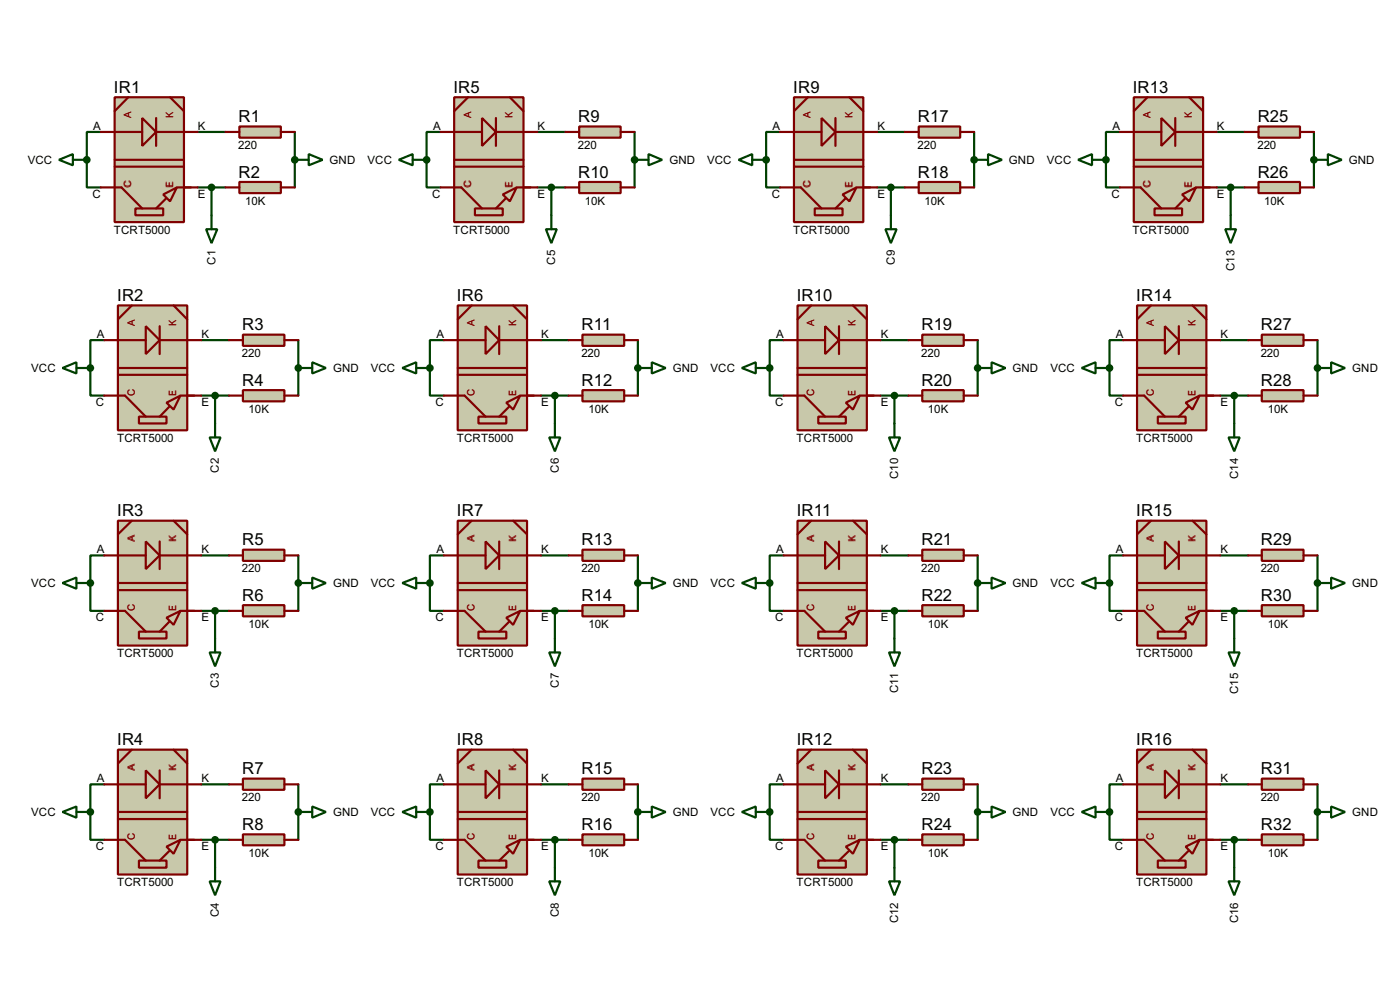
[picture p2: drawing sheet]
<svg xmlns="http://www.w3.org/2000/svg" width="256mm" height="180mm" viewBox="0 0 256 180" stroke-linecap="round" stroke-linejoin="round" font-family="sans-serif">
<path d="M36.2 24.2h5.1M54 24.2v5.1" fill="none" stroke="#004000" stroke-width=".4"/>
<circle cx="54" cy="29.3" r=".2" fill="#004000"/>
<path d="M18.5 24.2h-2.6v5.1M54 29.3v5" fill="none" stroke="#004000" stroke-width=".4"/>
<circle cx="15.9" cy="29.3" r=".2" fill="#004000"/>
<path d="M15.9 29.3v5h2.6M36.2 34.3h5.1M38.8 34.3v5.1M36.9 62.3h5.1M54.7 62.3v5.1" fill="none" stroke="#004000" stroke-width=".4"/>
<circle cx="54.7" cy="67.4" r=".2" fill="#004000"/>
<path d="M19.1 62.3h-2.5v5.1M54.7 67.4v5" fill="none" stroke="#004000" stroke-width=".4"/>
<circle cx="16.6" cy="67.4" r=".2" fill="#004000"/>
<path d="M16.6 67.4v5h2.5M36.9 72.4h5.1M39.4 72.4v5.1M36.9 101.7h5.1M54.7 101.7v5" fill="none" stroke="#004000" stroke-width=".4"/>
<circle cx="54.7" cy="106.7" r=".2" fill="#004000"/>
<path d="M19.1 101.7h-2.5v5M54.7 106.7v5.1" fill="none" stroke="#004000" stroke-width=".4"/>
<circle cx="16.6" cy="106.7" r=".2" fill="#004000"/>
<path d="M16.6 106.7v5.1h2.5M36.9 111.8h5.1M39.4 111.8v5.1M36.9 143.6h5.1M54.7 143.6v5" fill="none" stroke="#004000" stroke-width=".4"/>
<circle cx="54.7" cy="148.6" r=".2" fill="#004000"/>
<path d="M19.1 143.6h-2.5v5M54.7 148.6v5.1" fill="none" stroke="#004000" stroke-width=".4"/>
<circle cx="16.6" cy="148.6" r=".2" fill="#004000"/>
<path d="M98.5 24.2h5.1M116.3 24.2v5.1M16.6 148.6v5.1h2.5M36.9 153.7h5.1M39.4 153.7v5.1" fill="none" stroke="#004000" stroke-width=".4"/>
<circle cx="116.3" cy="29.3" r=".2" fill="#004000"/>
<path d="M80.7 24.2h-2.5v5.1M116.3 29.3v5" fill="none" stroke="#004000" stroke-width=".4"/>
<circle cx="78.2" cy="29.3" r=".2" fill="#004000"/>
<path d="M78.2 29.3v5h2.5M98.5 34.3h5.1M101 34.3v5.1M99.1 62.3h5.1M116.9 62.3v5.1" fill="none" stroke="#004000" stroke-width=".4"/>
<circle cx="116.9" cy="67.4" r=".2" fill="#004000"/>
<path d="M81.3 62.3h-2.5v5.1M116.9 67.4v5" fill="none" stroke="#004000" stroke-width=".4"/>
<circle cx="78.8" cy="67.4" r=".2" fill="#004000"/>
<path d="M78.8 67.4v5h2.5M99.1 72.4h5.1M101.7 72.4v5.1M99.1 101.7h5.1M116.9 101.7v5" fill="none" stroke="#004000" stroke-width=".4"/>
<circle cx="116.9" cy="106.7" r=".2" fill="#004000"/>
<path d="M81.3 101.7h-2.5v5M116.9 106.7v5.1" fill="none" stroke="#004000" stroke-width=".4"/>
<circle cx="78.8" cy="106.7" r=".2" fill="#004000"/>
<path d="M78.8 106.7v5.1h2.5M99.1 111.8h5.1M101.7 111.8v5.1M99.1 143.6h5.1M116.9 143.6v5" fill="none" stroke="#004000" stroke-width=".4"/>
<circle cx="116.9" cy="148.6" r=".2" fill="#004000"/>
<path d="M81.3 143.6h-2.5v5M116.9 148.6v5.1" fill="none" stroke="#004000" stroke-width=".4"/>
<circle cx="78.8" cy="148.6" r=".2" fill="#004000"/>
<path d="M160.7 24.2h5.1M178.5 24.2v5.1M78.8 148.6v5.1h2.5M99.1 153.7h5.1M101.7 153.7v5.1" fill="none" stroke="#004000" stroke-width=".4"/>
<circle cx="178.5" cy="29.3" r=".2" fill="#004000"/>
<path d="M142.9 24.2h-2.5v5.1M178.5 29.3v5" fill="none" stroke="#004000" stroke-width=".4"/>
<circle cx="140.4" cy="29.3" r=".2" fill="#004000"/>
<path d="M140.4 29.3v5h2.5M160.7 34.3h5.1M163.2 34.3v5.1M161.3 62.3h5.1M179.1 62.3v5.1" fill="none" stroke="#004000" stroke-width=".4"/>
<circle cx="179.1" cy="67.4" r=".2" fill="#004000"/>
<path d="M143.6 62.3h-2.6v5.1M179.1 67.4v5" fill="none" stroke="#004000" stroke-width=".4"/>
<circle cx="141" cy="67.4" r=".2" fill="#004000"/>
<path d="M141 67.4v5h2.6M161.3 72.4h5.1M163.9 72.4v5.1M161.3 101.7h5.1M179.1 101.7v5" fill="none" stroke="#004000" stroke-width=".4"/>
<circle cx="179.1" cy="106.7" r=".2" fill="#004000"/>
<path d="M143.6 101.7h-2.6v5M179.1 106.7v5.1" fill="none" stroke="#004000" stroke-width=".4"/>
<circle cx="141" cy="106.7" r=".2" fill="#004000"/>
<path d="M141 106.7v5.1h2.6M161.3 111.8h5.1M163.9 111.8v5.1M161.3 143.6h5.1M179.1 143.6v5" fill="none" stroke="#004000" stroke-width=".4"/>
<circle cx="179.1" cy="148.6" r=".2" fill="#004000"/>
<path d="M143.6 143.6h-2.6v5M179.1 148.6v5.1" fill="none" stroke="#004000" stroke-width=".4"/>
<circle cx="141" cy="148.6" r=".2" fill="#004000"/>
<path d="M222.9 24.2h5.1M240.7 24.2v5.1M141 148.6v5.1h2.6M161.3 153.7h5.1M163.9 153.7v5.1" fill="none" stroke="#004000" stroke-width=".4"/>
<circle cx="240.7" cy="29.3" r=".2" fill="#004000"/>
<path d="M205.2 24.2h-2.6v5.1M240.7 29.3v5" fill="none" stroke="#004000" stroke-width=".4"/>
<circle cx="202.6" cy="29.3" r=".2" fill="#004000"/>
<path d="M202.6 29.3v5h2.6M222.9 34.3h5.1M225.5 34.3v5.1M223.6 62.3h5.1M241.4 62.3v5.1" fill="none" stroke="#004000" stroke-width=".4"/>
<circle cx="241.4" cy="67.4" r=".2" fill="#004000"/>
<path d="M205.8 62.3h-2.5v5.1M241.4 67.4v5" fill="none" stroke="#004000" stroke-width=".4"/>
<circle cx="203.3" cy="67.4" r=".2" fill="#004000"/>
<path d="M203.3 67.4v5h2.5M223.6 72.4h5.1M226.1 72.4v5.1M223.6 101.7h5.1M241.4 101.7v5" fill="none" stroke="#004000" stroke-width=".4"/>
<circle cx="241.4" cy="106.7" r=".2" fill="#004000"/>
<path d="M205.8 101.7h-2.5v5M241.4 106.7v5.1" fill="none" stroke="#004000" stroke-width=".4"/>
<circle cx="203.3" cy="106.7" r=".2" fill="#004000"/>
<path d="M203.3 106.7v5.1h2.5M223.6 111.8h5.1M226.1 111.8v5.1M223.6 143.6h5.1M241.4 143.6v5" fill="none" stroke="#004000" stroke-width=".4"/>
<circle cx="241.4" cy="148.6" r=".2" fill="#004000"/>
<path d="M205.8 143.6h-2.5v5M241.4 148.6v5.1" fill="none" stroke="#004000" stroke-width=".4"/>
<circle cx="203.3" cy="148.6" r=".2" fill="#004000"/>
<path d="M203.3 148.6v5.1h2.5M223.6 153.7h5.1M226.1 153.7v5.1" fill="none" stroke="#004000" stroke-width=".4"/>
<path d="M43.9 23.2h7.6v2h-7.6z" fill="#c8c8aa" stroke="#800000" stroke-width=".4"/>
<path d="M41.3 24.2h2.6M51.5 24.2h2.5" fill="none" stroke="#800000" stroke-width=".4"/>
<path d="M43.9 33.3h7.6v2.1h-7.6z" fill="#c8c8aa" stroke="#800000" stroke-width=".4"/>
<path d="M41.3 34.3h2.6M51.5 34.3h2.5" fill="none" stroke="#800000" stroke-width=".4"/>
<path d="M10.8 29.3l2.6-1.1v2.1zM13.4 29.3h2.5M54 29.3h2.6M56.6 28.2l2.5 1.1-2.5 1z" fill="none" stroke="#004000" stroke-width=".4"/>
<path d="M21 17.8h12.7v22.9h-12.7z" fill="#c8c8aa" stroke="#800000" stroke-width=".4"/>
<path d="M26.1 21.6l2.5 2.6-2.5 2.5z" fill="#c8c8aa" stroke="#800000" stroke-width=".4"/>
<path d="M28.6 21.6v5.1" fill="none" stroke="#800000" stroke-width=".4"/>
<path d="M29.9 35.6l2.5-1.3-1.2 2.6z" fill="#c8c8aa" stroke="#800000" stroke-width=".4"/>
<path d="M24.8 38.2h5.1v1.2h-5.1z" fill="#c8c8aa" stroke="#800000" stroke-width=".4"/>
<path d="M23.5 17.8l-2.5 2.6M31.2 17.8l2.5 2.6M18.5 34.3h3.8l3.8 3.9M18.5 24.2h7.6M21 30.5h12.7M21 29.3h12.7M28.6 24.2h7.6M30.4 36.4l-1.8 1.8M32.4 34.3h3.8" fill="none" stroke="#800000" stroke-width=".4"/>
<g fill="#004000" stroke="#004000" stroke-width=".4">
<circle cx="54" cy="29.3" r=".5"/>
<circle cx="15.9" cy="29.3" r=".5"/>
<circle cx="38.7" cy="34.3" r=".5"/>
</g>
<path d="M38.8 39.4v2.6M37.8 42h2l-1 2.5z" fill="none" stroke="#004000" stroke-width=".4"/>
<path d="M44.5 61.3h7.6v2h-7.6z" fill="#c8c8aa" stroke="#800000" stroke-width=".4"/>
<path d="M42 62.3h2.5M52.1 62.3h2.6" fill="none" stroke="#800000" stroke-width=".4"/>
<path d="M44.5 71.4h7.6v2.1h-7.6z" fill="#c8c8aa" stroke="#800000" stroke-width=".4"/>
<path d="M42 72.4h2.5M52.1 72.4h2.6" fill="none" stroke="#800000" stroke-width=".4"/>
<path d="M11.5 67.4l2.5-1.1v2.1zM14 67.4h2.6M54.7 67.4h2.5M57.2 66.3l2.5 1.1-2.5 1z" fill="none" stroke="#004000" stroke-width=".4"/>
<path d="M21.6 55.9h12.7v22.9h-12.7z" fill="#c8c8aa" stroke="#800000" stroke-width=".4"/>
<path d="M26.7 59.7l2.6 2.6-2.6 2.5z" fill="#c8c8aa" stroke="#800000" stroke-width=".4"/>
<path d="M29.3 59.7v5.1" fill="none" stroke="#800000" stroke-width=".4"/>
<path d="M30.5 73.7l2.6-1.3-1.3 2.6z" fill="#c8c8aa" stroke="#800000" stroke-width=".4"/>
<path d="M25.5 76.3h5v1.2h-5z" fill="#c8c8aa" stroke="#800000" stroke-width=".4"/>
<path d="M24.2 55.9l-2.6 2.6M31.8 55.9l2.5 2.6M19.1 72.4h3.8l3.8 3.9M19.1 62.3h7.6M21.6 68.6h12.7M21.6 67.4h12.7M29.3 62.3h7.6M31 74.5l-1.7 1.8M33.1 72.4h3.8" fill="none" stroke="#800000" stroke-width=".4"/>
<g fill="#004000" stroke="#004000" stroke-width=".4">
<circle cx="54.6" cy="67.4" r=".5"/>
<circle cx="16.5" cy="67.4" r=".5"/>
<circle cx="39.4" cy="72.4" r=".5"/>
</g>
<path d="M39.4 77.5v2.6M38.4 80.1h2l-1 2.5z" fill="none" stroke="#004000" stroke-width=".4"/>
<path d="M44.5 100.6h7.6v2.1h-7.6z" fill="#c8c8aa" stroke="#800000" stroke-width=".4"/>
<path d="M42 101.7h2.5M52.1 101.7h2.6" fill="none" stroke="#800000" stroke-width=".4"/>
<path d="M44.5 110.8h7.6v2h-7.6z" fill="#c8c8aa" stroke="#800000" stroke-width=".4"/>
<path d="M42 111.8h2.5M52.1 111.8h2.6" fill="none" stroke="#800000" stroke-width=".4"/>
<path d="M11.5 106.7l2.5-1v2.1zM14 106.7h2.6M54.7 106.7h2.5M57.2 105.7l2.5 1-2.5 1.1z" fill="none" stroke="#004000" stroke-width=".4"/>
<path d="M21.6 95.3h12.7v22.9h-12.7z" fill="#c8c8aa" stroke="#800000" stroke-width=".4"/>
<path d="M26.7 99.1l2.6 2.6-2.6 2.5z" fill="#c8c8aa" stroke="#800000" stroke-width=".4"/>
<path d="M29.3 99.1v5.1" fill="none" stroke="#800000" stroke-width=".4"/>
<path d="M30.5 113.1l2.6-1.3-1.3 2.6z" fill="#c8c8aa" stroke="#800000" stroke-width=".4"/>
<path d="M25.5 115.6h5v1.3h-5z" fill="#c8c8aa" stroke="#800000" stroke-width=".4"/>
<path d="M24.2 95.3l-2.6 2.5M31.8 95.3l2.5 2.5M19.1 111.8h3.8l3.8 3.8M19.1 101.7h7.6M21.6 108h12.7M21.6 106.7h12.7M29.3 101.7h7.6M31 113.8l-1.7 1.8M33.1 111.8h3.8" fill="none" stroke="#800000" stroke-width=".4"/>
<g fill="#004000" stroke="#004000" stroke-width=".4">
<circle cx="54.6" cy="106.7" r=".5"/>
<circle cx="16.5" cy="106.7" r=".5"/>
<circle cx="39.4" cy="111.8" r=".5"/>
</g>
<path d="M38.4 119.4h2l-1 2.6zM39.4 116.9v2.5" fill="none" stroke="#004000" stroke-width=".4"/>
<path d="M44.5 142.5h7.6v2.1h-7.6z" fill="#c8c8aa" stroke="#800000" stroke-width=".4"/>
<path d="M42 143.6h2.5M52.1 143.6h2.6" fill="none" stroke="#800000" stroke-width=".4"/>
<path d="M44.5 152.7h7.6v2h-7.6z" fill="#c8c8aa" stroke="#800000" stroke-width=".4"/>
<path d="M42 153.7h2.5M52.1 153.7h2.6" fill="none" stroke="#800000" stroke-width=".4"/>
<path d="M11.5 148.6l2.5-1v2.1zM14 148.6h2.6M54.7 148.6h2.5M57.2 147.6l2.5 1-2.5 1.1z" fill="none" stroke="#004000" stroke-width=".4"/>
<path d="M21.6 137.2h12.7v22.9h-12.7z" fill="#c8c8aa" stroke="#800000" stroke-width=".4"/>
<path d="M26.7 141l2.6 2.6-2.6 2.5z" fill="#c8c8aa" stroke="#800000" stroke-width=".4"/>
<path d="M29.3 141v5.1" fill="none" stroke="#800000" stroke-width=".4"/>
<path d="M30.5 155l2.6-1.3-1.3 2.6z" fill="#c8c8aa" stroke="#800000" stroke-width=".4"/>
<path d="M25.5 157.5h5v1.3h-5z" fill="#c8c8aa" stroke="#800000" stroke-width=".4"/>
<path d="M24.2 137.2l-2.6 2.6M31.8 137.2l2.5 2.6M19.1 153.7h3.8l3.8 3.8M19.1 143.6h7.6M21.6 149.9h12.7M21.6 148.6h12.7M29.3 143.6h7.6M31 155.8l-1.7 1.7M33.1 153.7h3.8" fill="none" stroke="#800000" stroke-width=".4"/>
<g fill="#004000" stroke="#004000" stroke-width=".4">
<circle cx="54.6" cy="148.6" r=".5"/>
<circle cx="16.5" cy="148.6" r=".5"/>
<circle cx="39.4" cy="153.7" r=".5"/>
</g>
<path d="M39.4 158.8v2.5M38.4 161.3h2l-1 2.6z" fill="none" stroke="#004000" stroke-width=".4"/>
<path d="M106.1 23.2h7.6v2h-7.6z" fill="#c8c8aa" stroke="#800000" stroke-width=".4"/>
<path d="M103.6 24.2h2.5M113.7 24.2h2.6" fill="none" stroke="#800000" stroke-width=".4"/>
<path d="M106.1 33.3h7.6v2.1h-7.6z" fill="#c8c8aa" stroke="#800000" stroke-width=".4"/>
<path d="M103.6 34.3h2.5M113.7 34.3h2.6" fill="none" stroke="#800000" stroke-width=".4"/>
<path d="M73.1 29.3l2.5-1.1v2.1zM75.6 29.3h2.6M116.3 29.3h2.5M118.8 28.2l2.5 1.1-2.5 1z" fill="none" stroke="#004000" stroke-width=".4"/>
<path d="M83.2 17.8h12.7v22.9h-12.7z" fill="#c8c8aa" stroke="#800000" stroke-width=".4"/>
<path d="M88.3 21.6l2.6 2.6-2.6 2.5z" fill="#c8c8aa" stroke="#800000" stroke-width=".4"/>
<path d="M90.9 21.6v5.1" fill="none" stroke="#800000" stroke-width=".4"/>
<path d="M92.1 35.6l2.6-1.3-1.3 2.6z" fill="#c8c8aa" stroke="#800000" stroke-width=".4"/>
<path d="M87 38.2h5.1v1.2h-5.1z" fill="#c8c8aa" stroke="#800000" stroke-width=".4"/>
<path d="M85.8 17.8l-2.6 2.6M93.4 17.8l2.5 2.6M80.7 34.3h3.8l3.8 3.9M80.7 24.2h7.6M83.2 30.5h12.7M83.2 29.3h12.7M90.9 24.2h7.6M92.6 36.4l-1.7 1.8M94.7 34.3h3.8" fill="none" stroke="#800000" stroke-width=".4"/>
<g fill="#004000" stroke="#004000" stroke-width=".4">
<circle cx="116.2" cy="29.3" r=".5"/>
<circle cx="78.1" cy="29.3" r=".5"/>
<circle cx="101" cy="34.3" r=".5"/>
</g>
<path d="M101 39.4v2.6M100 42h2l-1 2.5z" fill="none" stroke="#004000" stroke-width=".4"/>
<path d="M106.7 61.3h7.7v2h-7.7z" fill="#c8c8aa" stroke="#800000" stroke-width=".4"/>
<path d="M104.2 62.3h2.5M114.4 62.3h2.5" fill="none" stroke="#800000" stroke-width=".4"/>
<path d="M106.7 71.4h7.7v2.1h-7.7z" fill="#c8c8aa" stroke="#800000" stroke-width=".4"/>
<path d="M104.2 72.4h2.5M114.4 72.4h2.5" fill="none" stroke="#800000" stroke-width=".4"/>
<path d="M73.7 67.4l2.6-1.1v2.1zM76.3 67.4h2.5M116.9 67.4h2.5M119.4 66.3l2.6 1.1-2.6 1z" fill="none" stroke="#004000" stroke-width=".4"/>
<path d="M83.9 55.9h12.7v22.9h-12.7z" fill="#c8c8aa" stroke="#800000" stroke-width=".4"/>
<path d="M89 59.7l2.5 2.6-2.5 2.5z" fill="#c8c8aa" stroke="#800000" stroke-width=".4"/>
<path d="M91.5 59.7v5.1" fill="none" stroke="#800000" stroke-width=".4"/>
<path d="M92.8 73.7l2.5-1.3-1.3 2.6z" fill="#c8c8aa" stroke="#800000" stroke-width=".4"/>
<path d="M87.7 76.3h5.1v1.2h-5.1z" fill="#c8c8aa" stroke="#800000" stroke-width=".4"/>
<path d="M86.4 55.9l-2.5 2.6M94 55.9l2.6 2.6M81.3 72.4h3.8l3.9 3.9M81.3 62.3h7.7M83.9 68.6h12.7M83.9 67.4h12.7M91.5 62.3h7.6M93.3 74.5l-1.8 1.8M95.3 72.4h3.8" fill="none" stroke="#800000" stroke-width=".4"/>
<g fill="#004000" stroke="#004000" stroke-width=".4">
<circle cx="116.8" cy="67.4" r=".5"/>
<circle cx="78.7" cy="67.4" r=".5"/>
<circle cx="101.6" cy="72.4" r=".5"/>
</g>
<path d="M101.7 77.5v2.6M100.6 80.1h2.1l-1 2.5z" fill="none" stroke="#004000" stroke-width=".4"/>
<path d="M106.7 100.6h7.7v2.1h-7.7z" fill="#c8c8aa" stroke="#800000" stroke-width=".4"/>
<path d="M104.2 101.7h2.5M114.4 101.7h2.5" fill="none" stroke="#800000" stroke-width=".4"/>
<path d="M106.7 110.8h7.7v2h-7.7z" fill="#c8c8aa" stroke="#800000" stroke-width=".4"/>
<path d="M104.2 111.8h2.5M114.4 111.8h2.5" fill="none" stroke="#800000" stroke-width=".4"/>
<path d="M73.7 106.7l2.6-1v2.1zM76.3 106.7h2.5M116.9 106.7h2.5M119.4 105.7l2.6 1-2.6 1.1z" fill="none" stroke="#004000" stroke-width=".4"/>
<path d="M83.9 95.3h12.7v22.9h-12.7z" fill="#c8c8aa" stroke="#800000" stroke-width=".4"/>
<path d="M89 99.1l2.5 2.6-2.5 2.5z" fill="#c8c8aa" stroke="#800000" stroke-width=".4"/>
<path d="M91.5 99.1v5.1" fill="none" stroke="#800000" stroke-width=".4"/>
<path d="M92.8 113.1l2.5-1.3-1.3 2.6z" fill="#c8c8aa" stroke="#800000" stroke-width=".4"/>
<path d="M87.7 115.6h5.1v1.3h-5.1z" fill="#c8c8aa" stroke="#800000" stroke-width=".4"/>
<path d="M86.4 95.3l-2.5 2.5M94 95.3l2.6 2.5M81.3 111.8h3.8l3.9 3.8M81.3 101.7h7.7M83.9 108h12.7M83.9 106.7h12.7M91.5 101.7h7.6M93.3 113.8l-1.8 1.8M95.3 111.8h3.8" fill="none" stroke="#800000" stroke-width=".4"/>
<g fill="#004000" stroke="#004000" stroke-width=".4">
<circle cx="116.8" cy="106.7" r=".5"/>
<circle cx="78.7" cy="106.7" r=".5"/>
<circle cx="101.6" cy="111.8" r=".5"/>
</g>
<path d="M100.6 119.4h2.1l-1 2.6zM101.7 116.9v2.5" fill="none" stroke="#004000" stroke-width=".4"/>
<path d="M106.7 142.5h7.7v2.1h-7.7z" fill="#c8c8aa" stroke="#800000" stroke-width=".4"/>
<path d="M104.2 143.6h2.5M114.4 143.6h2.5" fill="none" stroke="#800000" stroke-width=".4"/>
<path d="M106.7 152.7h7.7v2h-7.7z" fill="#c8c8aa" stroke="#800000" stroke-width=".4"/>
<path d="M104.2 153.7h2.5M114.4 153.7h2.5" fill="none" stroke="#800000" stroke-width=".4"/>
<path d="M73.7 148.6l2.6-1v2.1zM76.3 148.6h2.5M116.9 148.6h2.5M119.4 147.6l2.6 1-2.6 1.1z" fill="none" stroke="#004000" stroke-width=".4"/>
<path d="M83.9 137.2h12.7v22.9h-12.7z" fill="#c8c8aa" stroke="#800000" stroke-width=".4"/>
<path d="M89 141l2.5 2.6-2.5 2.5z" fill="#c8c8aa" stroke="#800000" stroke-width=".4"/>
<path d="M91.5 141v5.1" fill="none" stroke="#800000" stroke-width=".4"/>
<path d="M92.8 155l2.5-1.3-1.3 2.6z" fill="#c8c8aa" stroke="#800000" stroke-width=".4"/>
<path d="M87.7 157.5h5.1v1.3h-5.1z" fill="#c8c8aa" stroke="#800000" stroke-width=".4"/>
<path d="M86.4 137.2l-2.5 2.6M94 137.2l2.6 2.6M81.3 153.7h3.8l3.9 3.8M81.3 143.6h7.7M83.9 149.9h12.7M83.9 148.6h12.7M91.5 143.6h7.6M93.3 155.8l-1.8 1.7M95.3 153.7h3.8" fill="none" stroke="#800000" stroke-width=".4"/>
<g fill="#004000" stroke="#004000" stroke-width=".4">
<circle cx="116.8" cy="148.6" r=".5"/>
<circle cx="78.7" cy="148.6" r=".5"/>
<circle cx="101.6" cy="153.7" r=".5"/>
</g>
<path d="M101.7 158.8v2.5M100.6 161.3h2.1l-1 2.6z" fill="none" stroke="#004000" stroke-width=".4"/>
<path d="M168.3 23.2h7.6v2h-7.6z" fill="#c8c8aa" stroke="#800000" stroke-width=".4"/>
<path d="M165.8 24.2h2.5M175.9 24.2h2.6" fill="none" stroke="#800000" stroke-width=".4"/>
<path d="M168.3 33.3h7.6v2.1h-7.6z" fill="#c8c8aa" stroke="#800000" stroke-width=".4"/>
<path d="M165.8 34.3h2.5M175.9 34.3h2.6" fill="none" stroke="#800000" stroke-width=".4"/>
<path d="M135.3 29.3l2.5-1.1v2.1zM137.8 29.3h2.6M178.5 29.3h2.5M181 28.2l2.6 1.1-2.6 1z" fill="none" stroke="#004000" stroke-width=".4"/>
<path d="M145.5 17.8h12.7v22.9h-12.7z" fill="#c8c8aa" stroke="#800000" stroke-width=".4"/>
<path d="M150.5 21.6l2.6 2.6-2.6 2.5z" fill="#c8c8aa" stroke="#800000" stroke-width=".4"/>
<path d="M153.1 21.6v5.1" fill="none" stroke="#800000" stroke-width=".4"/>
<path d="M154.4 35.6l2.5-1.3-1.3 2.6z" fill="#c8c8aa" stroke="#800000" stroke-width=".4"/>
<path d="M149.3 38.2h5.1v1.2h-5.1z" fill="#c8c8aa" stroke="#800000" stroke-width=".4"/>
<path d="M148 17.8l-2.5 2.6M155.6 17.8l2.6 2.6M142.9 34.3h3.8l3.8 3.9M142.9 24.2h7.6M145.5 30.5h12.7M145.5 29.3h12.7M153.1 24.2h7.6M154.9 36.4l-1.8 1.8M156.9 34.3h3.8" fill="none" stroke="#800000" stroke-width=".4"/>
<g fill="#004000" stroke="#004000" stroke-width=".4">
<circle cx="178.4" cy="29.3" r=".5"/>
<circle cx="140.3" cy="29.3" r=".5"/>
<circle cx="163.2" cy="34.3" r=".5"/>
</g>
<path d="M163.2 39.4v2.6M162.2 42h2.1l-1.1 2.5z" fill="none" stroke="#004000" stroke-width=".4"/>
<path d="M169 61.3h7.6v2h-7.6z" fill="#c8c8aa" stroke="#800000" stroke-width=".4"/>
<path d="M166.4 62.3h2.6M176.6 62.3h2.5" fill="none" stroke="#800000" stroke-width=".4"/>
<path d="M169 71.4h7.6v2.1h-7.6z" fill="#c8c8aa" stroke="#800000" stroke-width=".4"/>
<path d="M166.4 72.4h2.6M176.6 72.4h2.5" fill="none" stroke="#800000" stroke-width=".4"/>
<path d="M135.9 67.4l2.6-1.1v2.1zM138.5 67.4h2.5M179.1 67.4h2.6M181.7 66.3l2.5 1.1-2.5 1z" fill="none" stroke="#004000" stroke-width=".4"/>
<path d="M146.1 55.9h12.7v22.9h-12.7z" fill="#c8c8aa" stroke="#800000" stroke-width=".4"/>
<path d="M151.2 59.7l2.5 2.6-2.5 2.5z" fill="#c8c8aa" stroke="#800000" stroke-width=".4"/>
<path d="M153.7 59.7v5.1" fill="none" stroke="#800000" stroke-width=".4"/>
<path d="M155 73.7l2.5-1.3-1.2 2.6z" fill="#c8c8aa" stroke="#800000" stroke-width=".4"/>
<path d="M149.9 76.3h5.1v1.2h-5.1z" fill="#c8c8aa" stroke="#800000" stroke-width=".4"/>
<path d="M148.6 55.9l-2.5 2.6M156.3 55.9l2.5 2.6M143.6 72.4h3.8l3.8 3.9M143.6 62.3h7.6M146.1 68.6h12.7M146.1 67.4h12.7M153.7 62.3h7.6M155.5 74.5l-1.8 1.8M157.5 72.4h3.8" fill="none" stroke="#800000" stroke-width=".4"/>
<g fill="#004000" stroke="#004000" stroke-width=".4">
<circle cx="179.1" cy="67.4" r=".5"/>
<circle cx="141" cy="67.4" r=".5"/>
<circle cx="163.8" cy="72.4" r=".5"/>
</g>
<path d="M163.9 77.5v2.6M162.9 80.1h2l-1 2.5z" fill="none" stroke="#004000" stroke-width=".4"/>
<path d="M169 100.6h7.6v2.1h-7.6z" fill="#c8c8aa" stroke="#800000" stroke-width=".4"/>
<path d="M166.4 101.7h2.6M176.6 101.7h2.5" fill="none" stroke="#800000" stroke-width=".4"/>
<path d="M169 110.8h7.6v2h-7.6z" fill="#c8c8aa" stroke="#800000" stroke-width=".4"/>
<path d="M166.4 111.8h2.6M176.6 111.8h2.5" fill="none" stroke="#800000" stroke-width=".4"/>
<path d="M135.9 106.7l2.6-1v2.1zM138.5 106.7h2.5M179.1 106.7h2.6M181.7 105.7l2.5 1-2.5 1.1z" fill="none" stroke="#004000" stroke-width=".4"/>
<path d="M146.1 95.3h12.7v22.9h-12.7z" fill="#c8c8aa" stroke="#800000" stroke-width=".4"/>
<path d="M151.2 99.1l2.5 2.6-2.5 2.5z" fill="#c8c8aa" stroke="#800000" stroke-width=".4"/>
<path d="M153.7 99.1v5.1" fill="none" stroke="#800000" stroke-width=".4"/>
<path d="M155 113.1l2.5-1.3-1.2 2.6z" fill="#c8c8aa" stroke="#800000" stroke-width=".4"/>
<path d="M149.9 115.6h5.1v1.3h-5.1z" fill="#c8c8aa" stroke="#800000" stroke-width=".4"/>
<path d="M148.6 95.3l-2.5 2.5M156.3 95.3l2.5 2.5M143.6 111.8h3.8l3.8 3.8M143.6 101.7h7.6M146.1 108h12.7M146.1 106.7h12.7M153.7 101.7h7.6M155.5 113.8l-1.8 1.8M157.5 111.8h3.8" fill="none" stroke="#800000" stroke-width=".4"/>
<g fill="#004000" stroke="#004000" stroke-width=".4">
<circle cx="179.1" cy="106.7" r=".5"/>
<circle cx="141" cy="106.7" r=".5"/>
<circle cx="163.8" cy="111.8" r=".5"/>
</g>
<path d="M162.9 119.4h2l-1 2.6zM163.9 116.9v2.5" fill="none" stroke="#004000" stroke-width=".4"/>
<path d="M169 142.5h7.6v2.1h-7.6z" fill="#c8c8aa" stroke="#800000" stroke-width=".4"/>
<path d="M166.4 143.6h2.6M176.6 143.6h2.5" fill="none" stroke="#800000" stroke-width=".4"/>
<path d="M169 152.7h7.6v2h-7.6z" fill="#c8c8aa" stroke="#800000" stroke-width=".4"/>
<path d="M166.4 153.7h2.6M176.6 153.7h2.5" fill="none" stroke="#800000" stroke-width=".4"/>
<path d="M135.9 148.6l2.6-1v2.1zM138.5 148.6h2.5M179.1 148.6h2.6M181.7 147.6l2.5 1-2.5 1.1z" fill="none" stroke="#004000" stroke-width=".4"/>
<path d="M146.1 137.2h12.7v22.9h-12.7z" fill="#c8c8aa" stroke="#800000" stroke-width=".4"/>
<path d="M151.2 141l2.5 2.6-2.5 2.5z" fill="#c8c8aa" stroke="#800000" stroke-width=".4"/>
<path d="M153.7 141v5.1" fill="none" stroke="#800000" stroke-width=".4"/>
<path d="M155 155l2.5-1.3-1.2 2.6z" fill="#c8c8aa" stroke="#800000" stroke-width=".4"/>
<path d="M149.9 157.5h5.1v1.3h-5.1z" fill="#c8c8aa" stroke="#800000" stroke-width=".4"/>
<path d="M148.6 137.2l-2.5 2.6M156.3 137.2l2.5 2.6M143.6 153.7h3.8l3.8 3.8M143.6 143.6h7.6M146.1 149.9h12.7M146.1 148.6h12.7M153.7 143.6h7.6M155.5 155.8l-1.8 1.7M157.5 153.7h3.8" fill="none" stroke="#800000" stroke-width=".4"/>
<g fill="#004000" stroke="#004000" stroke-width=".4">
<circle cx="179.1" cy="148.6" r=".5"/>
<circle cx="141" cy="148.6" r=".5"/>
<circle cx="163.8" cy="153.7" r=".5"/>
</g>
<path d="M163.9 158.8v2.5M162.9 161.3h2l-1 2.6z" fill="none" stroke="#004000" stroke-width=".4"/>
<path d="M230.6 23.2h7.6v2h-7.6z" fill="#c8c8aa" stroke="#800000" stroke-width=".4"/>
<path d="M228 24.2h2.6M238.2 24.2h2.5" fill="none" stroke="#800000" stroke-width=".4"/>
<path d="M230.6 33.3h7.6v2.1h-7.6z" fill="#c8c8aa" stroke="#800000" stroke-width=".4"/>
<path d="M228 34.3h2.6M238.2 34.3h2.5" fill="none" stroke="#800000" stroke-width=".4"/>
<path d="M197.5 29.3l2.6-1.1v2.1zM200.1 29.3h2.5M240.7 29.3h2.6M243.3 28.2l2.5 1.1-2.5 1z" fill="none" stroke="#004000" stroke-width=".4"/>
<path d="M207.7 17.8h12.7v22.9h-12.7z" fill="#c8c8aa" stroke="#800000" stroke-width=".4"/>
<path d="M212.8 21.6l2.5 2.6-2.5 2.5z" fill="#c8c8aa" stroke="#800000" stroke-width=".4"/>
<path d="M215.3 21.6v5.1" fill="none" stroke="#800000" stroke-width=".4"/>
<path d="M216.6 35.6l2.5-1.3-1.2 2.6z" fill="#c8c8aa" stroke="#800000" stroke-width=".4"/>
<path d="M211.5 38.2h5.1v1.2h-5.1z" fill="#c8c8aa" stroke="#800000" stroke-width=".4"/>
<path d="M210.2 17.8l-2.5 2.6M217.9 17.8l2.5 2.6M205.2 34.3h3.8l3.8 3.9M205.2 24.2h7.6M207.7 30.5h12.7M207.7 29.3h12.7M215.3 24.2h7.6M217.1 36.4l-1.8 1.8M219.1 34.3h3.8" fill="none" stroke="#800000" stroke-width=".4"/>
<g fill="#004000" stroke="#004000" stroke-width=".4">
<circle cx="240.7" cy="29.3" r=".5"/>
<circle cx="202.6" cy="29.3" r=".5"/>
<circle cx="225.4" cy="34.3" r=".5"/>
</g>
<path d="M225.5 39.4v2.6M224.5 42h2l-1 2.5z" fill="none" stroke="#004000" stroke-width=".4"/>
<path d="M231.2 61.3h7.6v2h-7.6z" fill="#c8c8aa" stroke="#800000" stroke-width=".4"/>
<path d="M228.7 62.3h2.5M238.8 62.3h2.6" fill="none" stroke="#800000" stroke-width=".4"/>
<path d="M231.2 71.4h7.6v2.1h-7.6z" fill="#c8c8aa" stroke="#800000" stroke-width=".4"/>
<path d="M228.7 72.4h2.5M238.8 72.4h2.6" fill="none" stroke="#800000" stroke-width=".4"/>
<path d="M198.2 67.4l2.5-1.1v2.1zM200.7 67.4h2.6M241.4 67.4h2.5M243.9 66.3l2.5 1.1-2.5 1z" fill="none" stroke="#004000" stroke-width=".4"/>
<path d="M208.3 55.9h12.7v22.9h-12.7z" fill="#c8c8aa" stroke="#800000" stroke-width=".4"/>
<path d="M213.4 59.7l2.6 2.6-2.6 2.5z" fill="#c8c8aa" stroke="#800000" stroke-width=".4"/>
<path d="M216 59.7v5.1" fill="none" stroke="#800000" stroke-width=".4"/>
<path d="M217.2 73.7l2.6-1.3-1.3 2.6z" fill="#c8c8aa" stroke="#800000" stroke-width=".4"/>
<path d="M212.1 76.3h5.1v1.2h-5.1z" fill="#c8c8aa" stroke="#800000" stroke-width=".4"/>
<path d="M210.9 55.9l-2.6 2.6M218.5 55.9l2.5 2.6M205.8 72.4h3.8l3.8 3.9M205.8 62.3h7.6M208.3 68.6h12.7M208.3 67.4h12.7M216 62.3h7.6M217.7 74.5l-1.7 1.8M219.8 72.4h3.8" fill="none" stroke="#800000" stroke-width=".4"/>
<g fill="#004000" stroke="#004000" stroke-width=".4">
<circle cx="241.3" cy="67.4" r=".5"/>
<circle cx="203.2" cy="67.4" r=".5"/>
<circle cx="226.1" cy="72.4" r=".5"/>
</g>
<path d="M226.1 77.5v2.6M225.1 80.1h2l-1 2.5z" fill="none" stroke="#004000" stroke-width=".4"/>
<path d="M231.2 100.6h7.6v2.1h-7.6z" fill="#c8c8aa" stroke="#800000" stroke-width=".4"/>
<path d="M228.7 101.7h2.5M238.8 101.7h2.6" fill="none" stroke="#800000" stroke-width=".4"/>
<path d="M231.2 110.8h7.6v2h-7.6z" fill="#c8c8aa" stroke="#800000" stroke-width=".4"/>
<path d="M228.7 111.8h2.5M238.8 111.8h2.6" fill="none" stroke="#800000" stroke-width=".4"/>
<path d="M198.2 106.7l2.5-1v2.1zM200.7 106.7h2.6M241.4 106.7h2.5M243.9 105.7l2.5 1-2.5 1.1z" fill="none" stroke="#004000" stroke-width=".4"/>
<path d="M208.3 95.3h12.7v22.9h-12.7z" fill="#c8c8aa" stroke="#800000" stroke-width=".4"/>
<path d="M213.4 99.1l2.6 2.6-2.6 2.5z" fill="#c8c8aa" stroke="#800000" stroke-width=".4"/>
<path d="M216 99.1v5.1" fill="none" stroke="#800000" stroke-width=".4"/>
<path d="M217.2 113.1l2.6-1.3-1.3 2.6z" fill="#c8c8aa" stroke="#800000" stroke-width=".4"/>
<path d="M212.1 115.6h5.1v1.3h-5.1z" fill="#c8c8aa" stroke="#800000" stroke-width=".4"/>
<path d="M210.9 95.3l-2.6 2.5M218.5 95.3l2.5 2.5M205.8 111.8h3.8l3.8 3.8M205.8 101.7h7.6M208.3 108h12.7M208.3 106.7h12.7M216 101.7h7.6M217.7 113.8l-1.7 1.8M219.8 111.8h3.8" fill="none" stroke="#800000" stroke-width=".4"/>
<g fill="#004000" stroke="#004000" stroke-width=".4">
<circle cx="241.3" cy="106.7" r=".5"/>
<circle cx="203.2" cy="106.7" r=".5"/>
<circle cx="226.1" cy="111.8" r=".5"/>
</g>
<path d="M225.1 119.4h2l-1 2.6zM226.1 116.9v2.5" fill="none" stroke="#004000" stroke-width=".4"/>
<path d="M231.2 142.5h7.6v2.1h-7.6z" fill="#c8c8aa" stroke="#800000" stroke-width=".4"/>
<path d="M228.7 143.6h2.5M238.8 143.6h2.6" fill="none" stroke="#800000" stroke-width=".4"/>
<path d="M231.2 152.7h7.6v2h-7.6z" fill="#c8c8aa" stroke="#800000" stroke-width=".4"/>
<path d="M228.7 153.7h2.5M238.8 153.7h2.6" fill="none" stroke="#800000" stroke-width=".4"/>
<path d="M198.2 148.6l2.5-1v2.1zM200.7 148.6h2.6M241.4 148.6h2.5M243.9 147.6l2.5 1-2.5 1.1z" fill="none" stroke="#004000" stroke-width=".4"/>
<path d="M208.3 137.2h12.7v22.9h-12.7z" fill="#c8c8aa" stroke="#800000" stroke-width=".4"/>
<path d="M213.4 141l2.6 2.6-2.6 2.5z" fill="#c8c8aa" stroke="#800000" stroke-width=".4"/>
<path d="M216 141v5.1" fill="none" stroke="#800000" stroke-width=".4"/>
<path d="M217.2 155l2.6-1.3-1.3 2.6z" fill="#c8c8aa" stroke="#800000" stroke-width=".4"/>
<path d="M212.1 157.5h5.1v1.3h-5.1z" fill="#c8c8aa" stroke="#800000" stroke-width=".4"/>
<path d="M210.9 137.2l-2.6 2.6M218.5 137.2l2.5 2.6M205.8 153.7h3.8l3.8 3.8M205.8 143.6h7.6M208.3 149.9h12.7M208.3 148.6h12.7M216 143.6h7.6M217.7 155.8l-1.7 1.7M219.8 153.7h3.8" fill="none" stroke="#800000" stroke-width=".4"/>
<g fill="#004000" stroke="#004000" stroke-width=".4">
<circle cx="241.3" cy="148.6" r=".5"/>
<circle cx="203.2" cy="148.6" r=".5"/>
<circle cx="226.1" cy="153.7" r=".5"/>
</g>
<path d="M226.1 158.8v2.5M225.1 161.3h2l-1 2.6z" fill="none" stroke="#004000" stroke-width=".4"/>
<g font-size="3.4">
<text x="20.9" y="17">IR1</text>
<text x="83.1" y="17">IR5</text>
<text x="145.3" y="17">IR9</text>
<text x="207.5" y="17">IR13</text>
<text x="43.7" y="22.4">R1</text>
<text x="105.9" y="22.4">R9</text>
<text x="168.2" y="22.4">R17</text>
<text x="230.4" y="22.4">R25</text>
<text x="43.7" y="32.5">R2</text>
<text x="105.9" y="32.5">R10</text>
<text x="168.2" y="32.5">R18</text>
<text x="230.4" y="32.5">R26</text>
<text x="21.5" y="55.1">IR2</text>
<text x="83.7" y="55.1">IR6</text>
<text x="146" y="55.1">IR10</text>
<text x="208.2" y="55.1">IR14</text>
<text x="44.4" y="60.5">R3</text>
<text x="106.6" y="60.5">R11</text>
<text x="168.8" y="60.5">R19</text>
<text x="231" y="60.5">R27</text>
<text x="44.4" y="70.6">R4</text>
<text x="106.6" y="70.6">R12</text>
<text x="168.8" y="70.6">R20</text>
<text x="231" y="70.6">R28</text>
<text x="21.5" y="94.5">IR3</text>
<text x="83.7" y="94.5">IR7</text>
<text x="146" y="94.5">IR11</text>
<text x="208.2" y="94.5">IR15</text>
<text x="44.4" y="99.8">R5</text>
<text x="106.6" y="99.8">R13</text>
<text x="168.8" y="99.8">R21</text>
<text x="231" y="99.8">R29</text>
<text x="44.4" y="110">R6</text>
<text x="106.6" y="110">R14</text>
<text x="168.8" y="110">R22</text>
<text x="231" y="110">R30</text>
<text x="21.5" y="136.4">IR4</text>
<text x="83.7" y="136.4">IR8</text>
<text x="146" y="136.4">IR12</text>
<text x="208.2" y="136.4">IR16</text>
<text x="44.4" y="141.7">R7</text>
<text x="106.6" y="141.7">R15</text>
<text x="168.8" y="141.7">R23</text>
<text x="231" y="141.7">R31</text>
<text x="44.4" y="151.9">R8</text>
<text x="106.6" y="151.9">R16</text>
<text x="168.8" y="151.9">R24</text>
<text x="231" y="151.9">R32</text>
</g>
<g font-size="2.4">
<text x="17.1" y="23.8">A</text>
<text x="36.2" y="23.8">K</text>
<text x="79.3" y="23.8">A</text>
<text x="98.5" y="23.8">K</text>
<text x="141.5" y="23.8">A</text>
<text x="160.7" y="23.8">K</text>
<text x="203.8" y="23.8">A</text>
<text x="222.9" y="23.8">K</text>
<text x="5.1" y="30">VCC</text>
<text x="43.7" y="27.3">220</text>
<text x="60.4" y="30">GND</text>
<text x="67.3" y="30">VCC</text>
<text x="105.9" y="27.3">220</text>
<text x="122.6" y="30">GND</text>
<text x="129.5" y="30">VCC</text>
<text x="168.1" y="27.3">220</text>
<text x="184.8" y="30">GND</text>
<text x="191.8" y="30">VCC</text>
<text x="230.4" y="27.3">220</text>
<text x="247.1" y="30">GND</text>
<text x="16.9" y="36.2">C</text>
<text x="36.2" y="36.2">E</text>
<text x="44.9" y="37.5">10K</text>
<text x="79.2" y="36.2">C</text>
<text x="98.5" y="36.2">E</text>
<text x="107.2" y="37.5">10K</text>
<text x="141.4" y="36.2">C</text>
<text x="160.7" y="36.2">E</text>
<text x="169.4" y="37.5">10K</text>
<text x="203.6" y="36.2">C</text>
<text x="222.9" y="36.2">E</text>
<text x="231.6" y="37.5">10K</text>
<text x="20.8" y="42.7">TCRT5000</text>
<text x="83" y="42.7">TCRT5000</text>
<text x="145.3" y="42.7">TCRT5000</text>
<text x="207.5" y="42.7">TCRT5000</text>
<text x="39.5" y="48.4" transform="rotate(-90 39.5 48.4)">C1</text>
<text x="101.7" y="48.4" transform="rotate(-90 101.7 48.4)">C5</text>
<text x="163.9" y="48.4" transform="rotate(-90 163.9 48.4)">C9</text>
<text x="226.2" y="49.6" transform="rotate(-90 226.2 49.6)">C13</text>
<text x="17.7" y="61.9">A</text>
<text x="36.9" y="61.9">K</text>
<text x="44.3" y="65.4">220</text>
<text x="79.9" y="61.9">A</text>
<text x="99.1" y="61.9">K</text>
<text x="106.5" y="65.4">220</text>
<text x="142.2" y="61.9">A</text>
<text x="161.3" y="61.9">K</text>
<text x="168.8" y="65.4">220</text>
<text x="204.4" y="61.9">A</text>
<text x="223.6" y="61.9">K</text>
<text x="231" y="65.4">220</text>
<text x="5.7" y="68.1">VCC</text>
<text x="61" y="68.1">GND</text>
<text x="67.9" y="68.1">VCC</text>
<text x="123.2" y="68.1">GND</text>
<text x="130.2" y="68.1">VCC</text>
<text x="185.5" y="68.1">GND</text>
<text x="192.4" y="68.1">VCC</text>
<text x="247.7" y="68.1">GND</text>
<text x="17.6" y="74.3">C</text>
<text x="36.9" y="74.3">E</text>
<text x="45.6" y="75.6">10K</text>
<text x="79.8" y="74.3">C</text>
<text x="99.1" y="74.3">E</text>
<text x="107.8" y="75.6">10K</text>
<text x="142" y="74.3">C</text>
<text x="161.3" y="74.3">E</text>
<text x="170" y="75.6">10K</text>
<text x="204.2" y="74.3">C</text>
<text x="223.6" y="74.3">E</text>
<text x="232.3" y="75.6">10K</text>
<text x="21.4" y="80.8">TCRT5000</text>
<text x="83.7" y="80.8">TCRT5000</text>
<text x="145.9" y="80.8">TCRT5000</text>
<text x="208.1" y="80.8">TCRT5000</text>
<text x="40.1" y="86.5" transform="rotate(-90 40.1 86.5)">C2</text>
<text x="102.4" y="86.5" transform="rotate(-90 102.4 86.5)">C6</text>
<text x="164.6" y="87.7" transform="rotate(-90 164.6 87.7)">C10</text>
<text x="226.8" y="87.7" transform="rotate(-90 226.8 87.7)">C14</text>
<text x="17.7" y="101.2">A</text>
<text x="36.9" y="101.2">K</text>
<text x="79.9" y="101.2">A</text>
<text x="99.1" y="101.2">K</text>
<text x="142.2" y="101.2">A</text>
<text x="161.3" y="101.2">K</text>
<text x="204.4" y="101.2">A</text>
<text x="223.6" y="101.2">K</text>
<text x="5.7" y="107.4">VCC</text>
<text x="44.3" y="104.8">220</text>
<text x="61" y="107.4">GND</text>
<text x="67.9" y="107.4">VCC</text>
<text x="106.5" y="104.8">220</text>
<text x="123.2" y="107.4">GND</text>
<text x="130.2" y="107.4">VCC</text>
<text x="168.8" y="104.8">220</text>
<text x="185.5" y="107.4">GND</text>
<text x="192.4" y="107.4">VCC</text>
<text x="231" y="104.8">220</text>
<text x="247.7" y="107.4">GND</text>
<text x="17.6" y="113.7">C</text>
<text x="36.9" y="113.7">E</text>
<text x="79.8" y="113.7">C</text>
<text x="99.1" y="113.7">E</text>
<text x="142" y="113.7">C</text>
<text x="161.3" y="113.7">E</text>
<text x="204.2" y="113.7">C</text>
<text x="223.6" y="113.7">E</text>
<text x="45.6" y="115">10K</text>
<text x="107.8" y="115">10K</text>
<text x="170" y="115">10K</text>
<text x="232.3" y="115">10K</text>
<text x="21.4" y="120.3">TCRT5000</text>
<text x="40.1" y="125.9" transform="rotate(-90 40.1 125.9)">C3</text>
<text x="83.7" y="120.3">TCRT5000</text>
<text x="102.3" y="125.9" transform="rotate(-90 102.3 125.9)">C7</text>
<text x="145.9" y="120.3">TCRT5000</text>
<text x="208.1" y="120.3">TCRT5000</text>
<text x="164.6" y="126.9" transform="rotate(-90 164.6 126.9)">C11</text>
<text x="226.8" y="127" transform="rotate(-90 226.8 127)">C15</text>
<text x="17.7" y="143.2">A</text>
<text x="36.9" y="143.2">K</text>
<text x="79.9" y="143.2">A</text>
<text x="99.1" y="143.2">K</text>
<text x="142.2" y="143.2">A</text>
<text x="161.3" y="143.2">K</text>
<text x="204.4" y="143.2">A</text>
<text x="223.6" y="143.2">K</text>
<text x="5.7" y="149.3">VCC</text>
<text x="44.3" y="146.7">220</text>
<text x="61" y="149.3">GND</text>
<text x="67.9" y="149.3">VCC</text>
<text x="106.5" y="146.7">220</text>
<text x="123.2" y="149.3">GND</text>
<text x="130.2" y="149.3">VCC</text>
<text x="168.8" y="146.7">220</text>
<text x="185.5" y="149.3">GND</text>
<text x="192.4" y="149.3">VCC</text>
<text x="231" y="146.7">220</text>
<text x="247.7" y="149.3">GND</text>
<text x="17.6" y="155.6">C</text>
<text x="36.9" y="155.6">E</text>
<text x="79.8" y="155.6">C</text>
<text x="99.1" y="155.6">E</text>
<text x="142" y="155.6">C</text>
<text x="161.3" y="155.6">E</text>
<text x="204.2" y="155.6">C</text>
<text x="223.6" y="155.6">E</text>
<text x="45.6" y="156.9">10K</text>
<text x="107.8" y="156.9">10K</text>
<text x="170" y="156.9">10K</text>
<text x="232.3" y="156.9">10K</text>
<text x="21.4" y="162.2">TCRT5000</text>
<text x="40.1" y="167.8" transform="rotate(-90 40.1 167.8)">C4</text>
<text x="83.7" y="162.2">TCRT5000</text>
<text x="102.3" y="167.8" transform="rotate(-90 102.3 167.8)">C8</text>
<text x="145.9" y="162.2">TCRT5000</text>
<text x="208.1" y="162.2">TCRT5000</text>
<text x="164.6" y="169" transform="rotate(-90 164.6 169)">C12</text>
<text x="226.8" y="169" transform="rotate(-90 226.8 169)">C16</text>
</g>
<g font-size="2.2" fill="#800000">
<text x="24.1" y="21.6" transform="rotate(-90 24.1 21.6)">A</text>
<text x="31.7" y="21.6" transform="rotate(-90 31.7 21.6)">K</text>
<text x="86.3" y="21.6" transform="rotate(-90 86.3 21.6)">A</text>
<text x="93.9" y="21.6" transform="rotate(-90 93.9 21.6)">K</text>
<text x="148.5" y="21.6" transform="rotate(-90 148.5 21.6)">A</text>
<text x="156.2" y="21.6" transform="rotate(-90 156.2 21.6)">K</text>
<text x="210.8" y="21.6" transform="rotate(-90 210.8 21.6)">A</text>
<text x="218.4" y="21.6" transform="rotate(-90 218.4 21.6)">K</text>
<text x="24" y="34.3" transform="rotate(-90 24 34.3)">C</text>
<text x="31.7" y="34.3" transform="rotate(-90 31.7 34.3)">E</text>
<text x="86.3" y="34.3" transform="rotate(-90 86.3 34.3)">C</text>
<text x="93.9" y="34.3" transform="rotate(-90 93.9 34.3)">E</text>
<text x="148.5" y="34.3" transform="rotate(-90 148.5 34.3)">C</text>
<text x="156.2" y="34.3" transform="rotate(-90 156.2 34.3)">E</text>
<text x="210.8" y="34.3" transform="rotate(-90 210.8 34.3)">C</text>
<text x="218.4" y="34.3" transform="rotate(-90 218.4 34.3)">E</text>
<text x="24.7" y="59.7" transform="rotate(-90 24.7 59.7)">A</text>
<text x="32.3" y="59.7" transform="rotate(-90 32.3 59.7)">K</text>
<text x="86.9" y="59.7" transform="rotate(-90 86.9 59.7)">A</text>
<text x="94.5" y="59.7" transform="rotate(-90 94.5 59.7)">K</text>
<text x="149.2" y="59.7" transform="rotate(-90 149.2 59.7)">A</text>
<text x="156.8" y="59.7" transform="rotate(-90 156.8 59.7)">K</text>
<text x="211.4" y="59.7" transform="rotate(-90 211.4 59.7)">A</text>
<text x="219" y="59.7" transform="rotate(-90 219 59.7)">K</text>
<text x="24.7" y="72.4" transform="rotate(-90 24.7 72.4)">C</text>
<text x="32.3" y="72.4" transform="rotate(-90 32.3 72.4)">E</text>
<text x="86.9" y="72.4" transform="rotate(-90 86.9 72.4)">C</text>
<text x="94.6" y="72.4" transform="rotate(-90 94.6 72.4)">E</text>
<text x="149.2" y="72.4" transform="rotate(-90 149.2 72.4)">C</text>
<text x="156.8" y="72.4" transform="rotate(-90 156.8 72.4)">E</text>
<text x="211.4" y="72.4" transform="rotate(-90 211.4 72.4)">C</text>
<text x="219" y="72.4" transform="rotate(-90 219 72.4)">E</text>
<text x="24.7" y="99.1" transform="rotate(-90 24.7 99.1)">A</text>
<text x="32.3" y="99.1" transform="rotate(-90 32.3 99.1)">K</text>
<text x="86.9" y="99.1" transform="rotate(-90 86.9 99.1)">A</text>
<text x="94.5" y="99.1" transform="rotate(-90 94.5 99.1)">K</text>
<text x="149.2" y="99.1" transform="rotate(-90 149.2 99.1)">A</text>
<text x="156.8" y="99.1" transform="rotate(-90 156.8 99.1)">K</text>
<text x="211.4" y="99.1" transform="rotate(-90 211.4 99.1)">A</text>
<text x="219" y="99.1" transform="rotate(-90 219 99.1)">K</text>
<text x="24.7" y="111.8" transform="rotate(-90 24.7 111.8)">C</text>
<text x="32.3" y="111.8" transform="rotate(-90 32.3 111.8)">E</text>
<text x="86.9" y="111.8" transform="rotate(-90 86.9 111.8)">C</text>
<text x="94.5" y="111.8" transform="rotate(-90 94.5 111.8)">E</text>
<text x="149.2" y="111.8" transform="rotate(-90 149.2 111.8)">C</text>
<text x="156.8" y="111.8" transform="rotate(-90 156.8 111.8)">E</text>
<text x="211.4" y="111.8" transform="rotate(-90 211.4 111.8)">C</text>
<text x="219" y="111.8" transform="rotate(-90 219 111.8)">E</text>
<text x="24.7" y="141" transform="rotate(-90 24.7 141)">A</text>
<text x="32.3" y="141" transform="rotate(-90 32.3 141)">K</text>
<text x="86.9" y="141" transform="rotate(-90 86.9 141)">A</text>
<text x="94.5" y="141" transform="rotate(-90 94.5 141)">K</text>
<text x="149.2" y="141" transform="rotate(-90 149.2 141)">A</text>
<text x="156.8" y="141" transform="rotate(-90 156.8 141)">K</text>
<text x="211.4" y="141" transform="rotate(-90 211.4 141)">A</text>
<text x="219" y="141" transform="rotate(-90 219 141)">K</text>
<text x="24.7" y="153.7" transform="rotate(-90 24.7 153.7)">C</text>
<text x="32.3" y="153.7" transform="rotate(-90 32.3 153.7)">E</text>
<text x="86.9" y="153.7" transform="rotate(-90 86.9 153.7)">C</text>
<text x="94.5" y="153.7" transform="rotate(-90 94.5 153.7)">E</text>
<text x="149.2" y="153.7" transform="rotate(-90 149.2 153.7)">C</text>
<text x="156.8" y="153.7" transform="rotate(-90 156.8 153.7)">E</text>
<text x="211.4" y="153.7" transform="rotate(-90 211.4 153.7)">C</text>
<text x="219" y="153.7" transform="rotate(-90 219 153.7)">E</text>
</g>
</svg>
